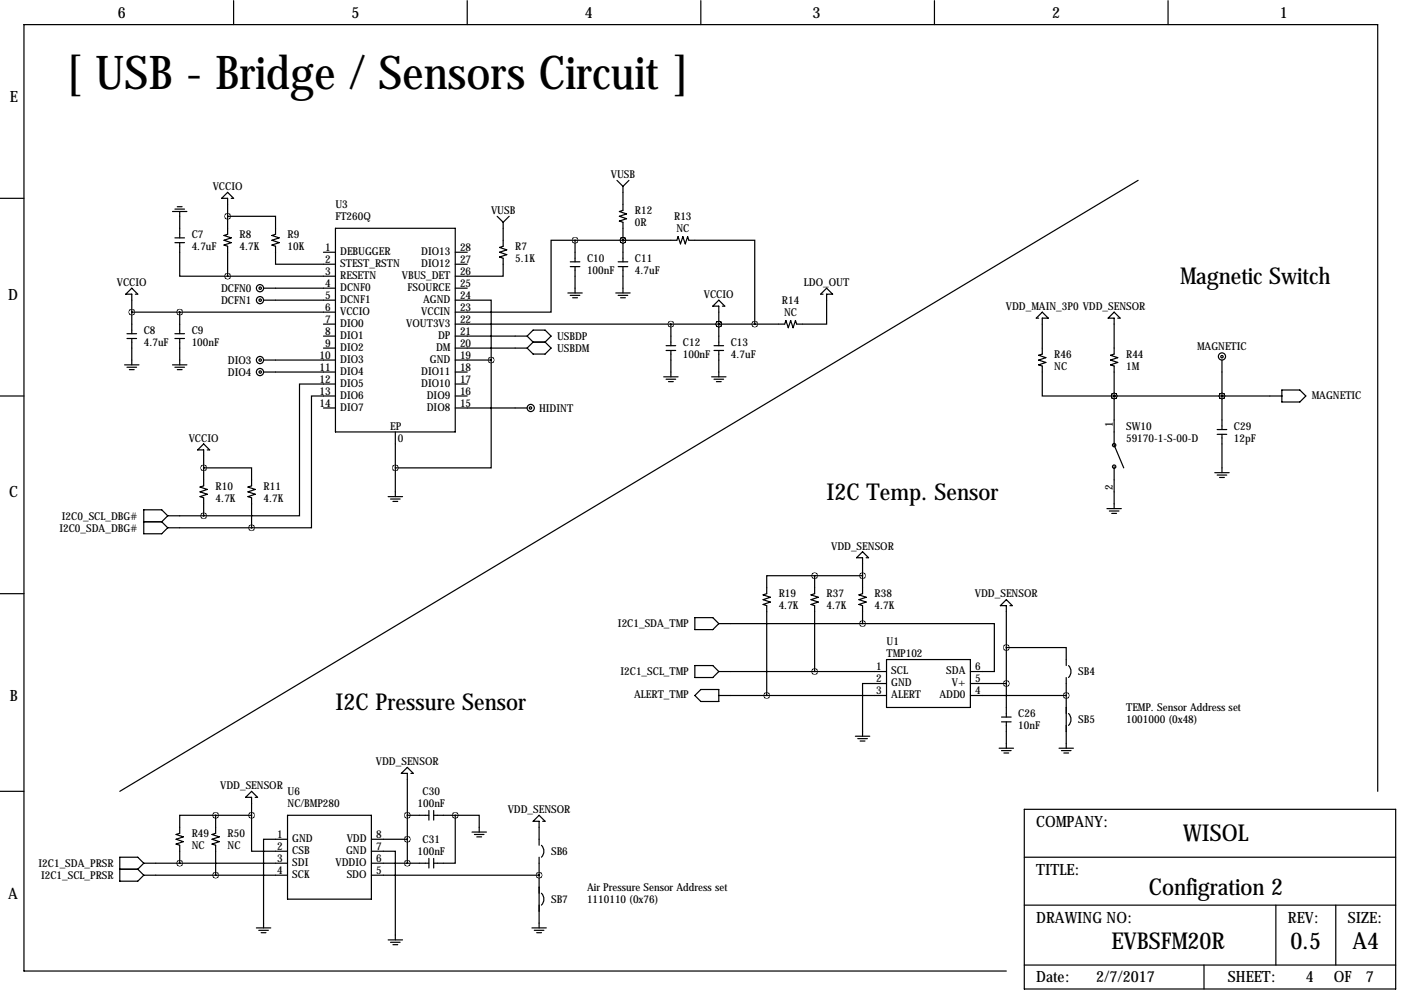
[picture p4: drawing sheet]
<svg xmlns="http://www.w3.org/2000/svg" width="297mm" height="211mm" viewBox="0 0 297 211" stroke-linecap="round" stroke-linejoin="round" font-family="sans-serif">
<g fill="none" stroke="#000" stroke-width=".25">
<path d="M49.5 .1v5.1M99.1 .1v5.1M148.6 .1v5.1M198.1 .1v5.1M247.6 .1v5.1M130.8 38.2l1.3 1.3M132.1 39.5v5.1l-.8 .2 1.5 .6-1.5 .5 1.5 .5-1.5 .5 .8 .2v8.4M133.3 38.2l-1.2 1.3M241.3 38.2l-215.9 129.6M0 42.1h5.1M36.6 44.8h3M37.1 50.4h2"/>
<path d="M37.1 51.4h2M37.1 44.3h2M37.6 43.8h1M38.1 51.4v7.2h10.2M38.1 44.8v5.6M48.3 45.9h10.1v3.8l-.7 .2 1.5 .5-1.5 .5 1.5 .5-1.5 .6 .7 .2v3.8h12.7M48.3 58.6h22.8M49 42.1h.5l-1.2-1.3-1.3 1.3h1.3v7.6l-.8 .2 1.5 .5-1.5 .5 1.5 .5-1.5 .6 .8 .2v6.4M68.6 53.5h2.5M71.1 48.4h25.4v43.2h-25.4zM96.5 53.5h2.6M96.5 56h2.6"/>
<path d="M105.4 45.9l1.3 1.2M106.7 47.1v5.1l-.8 .3 1.5 .5-1.5 .5 1.5 .5-1.5 .5 .8 .3v3.8h-10.2M107.9 45.9l-1.2 1.2M120.9 55.5h2M120.9 56.5h2M121.9 50.9h-5.1v15.3h-20.3M121.9 50.9h21.6l.3-.7 .5 1.5 .5-1.5 .5 1.5 .5-1.5 .2 .7h14v17.8M121.9 50.9v4.6M121.9 56.5v5.6M131.1 55.5h2M131.1 56.5h2M132.1 50.9h.1"/>
<path d="M132.1 56.5v5.6M26.4 77.4h3.1M26.9 70.8h2.1M26.9 71.8h2.1M26.9 77.9h2.1M27.4 78.4h1M27.9 66.2h43.2M27.9 71.8v5.6M28.7 62.4h.5l-1.3-1.3-1.2 1.3h1.2v8.4M36.6 77.4h3M37.1 70.8h2M37.1 71.8h2"/>
<path d="M37.1 77.9h2M37.6 78.4h1M38.1 66.2v4.6M38.1 71.8v5.6M55.9 61.1h15.2M55.9 63.6h15.2M55.9 76.3h15.2M55.9 78.9h15.2M68.6 68.7h2.5M68.6 71.3h2.5M68.6 73.8h2.5M96.5 63.6h7.6v12.7"/>
<path d="M96.5 61.1h2.6M96.5 71.3h15.3M96.5 73.8h15.3M96.5 76.3h7.6M96.5 78.9h2.6M104.1 76.3v22.9h-20.3M111.8 71.3l1.2-1.3h2.6l1.2 1.3-1.2 1.2M111.8 71.3l1.2 1.2M113 72.5l-1.2 1.3M113 72.5h2.6M115.6 72.5l1.2 1.3-1.2 1.3h-2.6l-1.2-1.3M120.4 62.1h3"/>
<path d="M120.9 62.6h2M121.4 63.1h1M130.6 62.1h3M131.1 62.6h2M131.6 63.1h1M140.7 79.9h3.1M141.2 73.3h2.1M141.2 74.3h2.1M142.2 68.7v4.6M142.2 74.3v5.6M150.9 79.9h3M151.4 73.3h2"/>
<path d="M151.4 74.3h2M152.4 68.7h.1M152.4 74.3v5.6M153.2 64.9h.5l-1.3-1.3-1.3 1.3h1.3v8.4M174.5 62.4h-.5l1.3-1.3 1.2 1.3h-1.2v6.3h-6.4l-.2-.7-.6 1.5-.5-1.5-.5 1.5-.5-1.5-.2 .7h-69.9M220.2 67.5h-.5l1.3-1.3 1.2 1.3h-1.2v7.6l-.8 .2 1.5 .5-1.5 .5 1.5 .5-1.5 .6 .8 .2v6.4h15.2M237 67.5h.5l-1.3-1.3-1.3 1.3h1.3v7.6l-.7 .2 1.5 .5-1.5 .5 1.5 .5-1.5 .6 .7 .2v16.8l2.1 4.8M259.1 76.3v14.8M0 84h5.1M43.2 99.2h10.1v3.8l-.7 .3 1.5 .5-1.5 .5 1.5 .5-1.5 .5 .7 .3v6.3M43.9 95.4h.5l-1.2-1.3-1.3 1.3h1.3v7.6l-.8 .3 1.5 .5-1.5 .5 1.5 .5-1.5 .5 .8 .3v3.8M68.6 86.5h2.5"/>
<path d="M71.1 84h-5.1v27.9h-12.7M71.1 81.4h-7.6v28h-20.3M83.8 91.6v13.7M96.5 84h2.6M96.5 81.4h2.6M96.5 86.5h15.3M141.2 80.4h2.1M141.7 80.9h1M151.4 80.4h2M151.9 80.9h1M236.2 84h.1M236.2 84h35.6"/>
<path d="M236.2 98.9v8.9M258.1 91.1h2M258.1 92.1h2M259.1 84h.1M259.1 92.1v8.1M271.8 82.7h3.8l1.3 1.3-1.3 1.2h-3.8zM30.5 110.6h3.8M34.3 110.6l1.3 1.3M35.6 109.4h7.6M35.6 109.4l-1.3 1.2M35.6 109.4l-1.3-1.3h-3.8v5.1h3.8l1.3-1.3M35.6 111.9h17.7"/>
<path d="M82.3 105.3h3M82.8 105.8h2M83.3 106.3h1M183.6 118.3h.5l-1.2-1.3-1.3 1.3h1.3v7.6l-.8 .2 1.5 .5-1.5 .5 1.5 .5-1.5 .6 .8 .2v3.8M234.7 107.8h3M235.2 108.3h2M235.7 108.9h1M257.6 100.2h3M258.1 100.7h2M258.6 101.2h1M0 125.9h5.1M147.3 131h3.8l1.3 1.2-1.3 1.3h-3.8z"/>
<path d="M152.4 132.2h30.5M172.7 122.1h-10.1v3.8l-.8 .2 1.5 .5-1.5 .5 1.5 .5-1.5 .6 .8 .2v19.1M172.7 122.1v3.8l-.7 .2 1.5 .5-1.5 .5 1.5 .5-1.5 .6 .7 .2v14M172.7 122.1h10.2M182.9 132.2h27.9v10.2h-5.1M188 139.8h17.7v10.2h-17.7zM213.4 137.3h12.7v3.8M214.1 128.4h.5l-1.2-1.3-1.3 1.3h1.3v23.6M147.3 147.5l1.3-1.3h3.8v2.5h-3.8zM147.3 141.1h3.8l1.3 1.3-1.3 1.3h-3.8zM152.4 142.4h35.6M152.4 147.5h35.6"/>
<path d="M181.4 156.1h3M181.9 156.6h2M182.4 157.1h1M188 144.9h-5.1v11.2M205.7 144.9h7.7M205.7 147.5h20.4M211.8 158.6h3.1M212.3 152h2.1M212.3 153h2.1M212.3 159.1h2.1M212.9 159.7h1M213.4 153v5.6"/>
<path d="M224.5 158.6h3.1M225 159.1h2.1M225.6 159.7h1M226.1 143.7v14.9M226.6 141.1a1.78 1.78 0 0 1 0 2.5M226.6 151.3a1.78 1.78 0 0 1 0 2.5M0 167.8h5.1M45.7 172.9h-7.6v3.8l-.8 .2 1.6 .5-1.6 .5 1.6 .5-1.6 .6 .8 .2v3.8M45.7 172.9h7.6M45.7 172.9v3.8l-.7 .2 1.5 .5-1.5 .5 1.5 .5-1.5 .6 .7 .2v6.4M53.3 172.9v7.6h7.7M54.1 169.1h.5l-1.3-1.3-1.2 1.3h1.2v3.8"/>
<path d="M61 177.9h-5.1v18.8M61 172.9h17.7v17.7h-17.7zM78.7 177.9h7.7M86.4 172.9h4.5M87.1 164h.5l-1.2-1.3-1.3 1.3h1.3v19M90.9 171.8v2.1M91.9 172.9h4.6M91.9 171.8v2.1M96.5 172.9v10.1h-4.6M96.5 172.9h5.1v3.5M100.1 176.4h3M100.6 176.9h2"/>
<path d="M101.1 177.4h1M114.8 179.2a1.78 1.78 0 0 1 0 2.5M115.1 174.1h.5l-1.3-1.2-1.3 1.2h1.3v5.1M217.2 171.6h78.7v38.1h-78.7zM292.1 167.8v-162.6h-287v200.7h208.3M25.4 184.3h3.8M29.2 184.3l1.3 1.3M30.5 183l-1.3-1.2h-3.8v5h3.8l1.3-1.2M30.5 183h30.5M30.5 185.6h30.5M30.5 183l-1.3 1.3M54.4 196.7h3"/>
<path d="M54.9 197.2h2M55.4 197.8h1M78.7 180.5h5.1v18.8M78.7 183h12.2M78.7 185.6h35.6M82.3 199.3h3M82.8 199.8h2M90.9 182v2M91.9 182v2M112.8 196.7h3M113.3 197.2h2M113.8 197.8h1"/>
<path d="M114.3 181.8v14.9M114.8 189.4a1.78 1.78 0 0 1 0 2.5M217.2 191.9h78.7M217.2 181.8h78.7M270.5 191.9v12.7M283.2 191.9v12.7M83.3 200.3h1M217.2 204.6h78.7M255.3 204.6v5.1"/>
<circle cx="55.1" cy="63.6" r=".76"/>
<circle cx="55.1" cy="76.3" r=".76"/>
<circle cx="55.1" cy="78.9" r=".76"/>
<circle cx="55.1" cy="61.1" r=".76"/>
<circle cx="55.2" cy="78.9" r=".25"/>
<circle cx="55.2" cy="76.3" r=".25"/>
<circle cx="55.2" cy="63.6" r=".25"/>
<circle cx="55.2" cy="61.1" r=".25"/>
<circle cx="259.1" cy="75.6" r=".76"/>
<circle cx="259.1" cy="75.6" r=".25"/>
<circle cx="112.5" cy="86.5" r=".25"/>
<circle cx="112.5" cy="86.5" r=".76"/>
<circle cx="236.2" cy="98.9" r=".36"/>
<circle cx="236.2" cy="94.4" r=".36"/>
</g>
<path d="M83.8 99.2a.05 .05 0 0 0 .1 0 .05 .05 0 0 0-.1 0zM104.1 76.3a.05 .05 0 0 0 .1 0 .05 .05 0 0 0-.1 0zM48.2 45.9a.05 .05 0 0 0 .1 0 .05 .05 0 0 0-.1 0zM27.9 66.2a.05 .05 0 0 0 .1 0 .05 .05 0 0 0-.1 0zM121.9 50.9a.05 .05 0 0 0 .1 0 .05 .05 0 0 0-.1 0zM142.2 68.7a.05 .05 0 0 0 .1 0 .05 .05 0 0 0-.1 0zM43.1 99.2a.05 .05 0 0 0 .1 0 .05 .05 0 0 0-.1 0zM132 50.9a.05 .05 0 0 0 .1 0 .05 .05 0 0 0-.1 0zM132 50.9a.05 .05 0 0 0 .1 0 .05 .05 0 0 0-.1 0zM160 68.7a.05 .05 0 0 0 .1 0 .05 .05 0 0 0-.1 0zM48.2 58.6a.05 .05 0 0 0 .1 0 .05 .05 0 0 0-.1 0zM213.3 144.9a.05 .05 0 0 0 .1 0 .05 .05 0 0 0-.1 0zM213.3 137.3a.05 .05 0 0 0 .1 0 .05 .05 0 0 0-.1 0zM182.8 132.2a.05 .05 0 0 0 .1 0 .05 .05 0 0 0-.1 0zM172.7 142.4a.05 .05 0 0 0 .1 0 .05 .05 0 0 0-.1 0zM162.5 147.5a.05 .05 0 0 0 .1 0 .05 .05 0 0 0-.1 0zM172.7 122.1a.05 .05 0 0 0 .1 0 .05 .05 0 0 0-.1 0zM182.8 122.1a.05 .05 0 0 0 .1 0 .05 .05 0 0 0-.1 0zM86.3 177.9a.05 .05 0 0 0 .1 0 .05 .05 0 0 0-.1 0zM226 147.5a.05 .05 0 0 0 .1 0 .05 .05 0 0 0-.1 0zM86.3 183a.05 .05 0 0 0 .1 0 .05 .05 0 0 0-.1 0zM86.3 172.9a.05 .05 0 0 0 .1 0 .05 .05 0 0 0-.1 0zM96.5 172.9a.05 .05 0 0 0 .1 0 .05 .05 0 0 0-.1 0zM236.2 84a.05 .05 0 0 0 .1 0 .05 .05 0 0 0-.1 0zM259 84a.05 .05 0 0 0 .1 0 .05 .05 0 0 0-.1 0zM259 84a.05 .05 0 0 0 .1 0 .05 .05 0 0 0-.1 0zM53.3 172.9a.05 .05 0 0 0 .1 0 .05 .05 0 0 0-.1 0zM45.7 172.9a.05 .05 0 0 0 .1 0 .05 .05 0 0 0-.1 0zM45.7 185.6a.05 .05 0 0 0 .1 0 .05 .05 0 0 0-.1 0zM53.3 111.9a.05 .05 0 0 0 .1 0 .05 .05 0 0 0-.1 0zM43.1 109.4a.05 .05 0 0 0 .1 0 .05 .05 0 0 0-.1 0zM236.2 84a.05 .05 0 0 0 .1 0 .05 .05 0 0 0-.1 0z" fill="#000" stroke="#000" stroke-width="1.3"/>
<text font-size="9.9" x="14" y="18.8">[ USB - Bridge / Sensors Circuit ]</text>
<g font-size="4.9">
<text x="250.2" y="60.3">Magnetic Switch</text>
<text x="175.3" y="106">I2C Temp. Sensor</text>
<text x="71.1" y="150.5">I2C Pressure Sensor</text>
<text x="250.9" y="178.4">WISOL</text>
<text x="243.5" y="189.8">Configration 2</text>
<text x="235.6" y="201.3">EVBSFM20R</text>
<text x="273.6" y="201.3">0.5</text>
<text x="286.7" y="201.3">A4</text>
</g>
<g font-size="3.3">
<text x="25" y="3.8">6</text>
<text x="74.5" y="3.8">5</text>
<text x="124" y="3.8">4</text>
<text x="172.3" y="3.8">3</text>
<text x="223.1" y="3.8">2</text>
<text x="271.3" y="3.8">1</text>
<text x="2.1" y="21.6">E</text>
<text x="1.7" y="63.5">D</text>
<text x="1.9" y="105.4">C</text>
<text x="2.1" y="148.6">B</text>
<text x="219.7" y="175.3">COMPANY:</text>
<text x="219.7" y="185.4">TITLE:</text>
<text x="1.7" y="190.5">A</text>
<text x="219.7" y="195.6">DRAWING NO:</text>
<text x="273.1" y="195.6">REV:</text>
<text x="285.8" y="195.6">SIZE:</text>
<text x="219.7" y="208.3">Date:</text>
<text x="232.4" y="208.3">2/7/2017</text>
<text x="260.4" y="208.3">SHEET:</text>
<text x="276.9" y="208.3">4</text>
<text x="282.8" y="208.3">OF</text>
<text x="289.6" y="208.3">7</text>
</g>
<g font-size="2.3">
<text x="45.1" y="40.3">VCCIO</text>
<text x="129.5" y="37.8">VUSB</text>
<text x="71.1" y="44.1">U3</text>
<text x="71.1" y="46.7">FT260Q</text>
<text x="104.1" y="45.4">VUSB</text>
<text x="134.6" y="45.4">R12</text>
<text x="134.6" y="47.9">0R</text>
<text x="142.9" y="46.7">R13</text>
<text x="40.6" y="50.5">C7</text>
<text x="40.6" y="53">4.7uF</text>
<text x="50.8" y="50.5">R8</text>
<text x="50.8" y="53">4.7K</text>
<text x="61" y="50.5">R9</text>
<text x="61" y="53">10K</text>
<text x="68.9" y="53.2">1</text>
<text x="97.5" y="53.2">28</text>
<text x="109.2" y="53">R7</text>
<text x="143.4" y="49.2">NC</text>
<text x="68.9" y="55.8">2</text>
<text x="68.9" y="58.3">3</text>
<text x="72.1" y="54">DEBUGGER</text>
<text x="72.1" y="56.6">STEST_RSTN</text>
<text x="72.1" y="59.1">RESETN</text>
<text x="85.2" y="59.1">VBUS_DET</text>
<text x="89.3" y="56.6">DIO12</text>
<text x="89.3" y="54">DIO13</text>
<text x="97.5" y="58.3">26</text>
<text x="97.5" y="55.8">27</text>
<text x="109.2" y="55.6">5.1K</text>
<text x="124.5" y="55.6">C10</text>
<text x="124.5" y="58.1">100nF</text>
<text x="134.6" y="55.6">C11</text>
<text x="134.6" y="58.1">4.7uF</text>
<text x="24.8" y="60.6">VCCIO</text>
<text x="46.9" y="61.9">DCFN0</text>
<text x="46.9" y="64.4">DCFN1</text>
<text x="68.9" y="60.8">4</text>
<text x="68.9" y="63.4">5</text>
<text x="68.9" y="65.9">6</text>
<text x="72.1" y="61.7">DCNF0</text>
<text x="72.1" y="64.2">DCNF1</text>
<text x="86.4" y="61.7">FSOURCE</text>
<text x="89.7" y="64.2">AGND</text>
<text x="97.5" y="65.9">23</text>
<text x="97.5" y="63.4">24</text>
<text x="97.5" y="60.8">25</text>
<text x="149.2" y="63.2">VCCIO</text>
<text x="165.8" y="64.4">R14</text>
<text x="170.5" y="60.6">LDO_OUT</text>
<text x="213.3" y="65.7">VDD_MAIN_3P0 VDD_SENSOR</text>
<text x="30.5" y="70.8">C8</text>
<text x="40.6" y="70.8">C9</text>
<text x="68.9" y="68.5">7</text>
<text x="68.9" y="71">8</text>
<text x="72.1" y="66.7">VCCIO</text>
<text x="72.1" y="69.3">DIO0</text>
<text x="72.1" y="71.8">DIO1</text>
<text x="86.1" y="69.3">VOUT3V3</text>
<text x="89.3" y="66.7">VCCIN</text>
<text x="92.9" y="71.8">DP</text>
<text x="97.5" y="71">21</text>
<text x="97.5" y="68.5">22</text>
<text x="166.3" y="67">NC</text>
<text x="30.5" y="73.3">4.7uF</text>
<text x="40.6" y="73.3">100nF</text>
<text x="48.3" y="77.1">DIO3</text>
<text x="67.7" y="76.1">10</text>
<text x="68.9" y="73.5">9</text>
<text x="72.1" y="74.4">DIO2</text>
<text x="72.1" y="76.9">DIO3</text>
<text x="91.2" y="76.9">GND</text>
<text x="92.5" y="74.4">DM</text>
<text x="97.5" y="76.1">19</text>
<text x="97.5" y="73.5">20</text>
<text x="118.1" y="74.6">USBDM</text>
<text x="118.1" y="72.1">USBDP</text>
<text x="144.8" y="73.3">C12</text>
<text x="144.8" y="75.9">100nF</text>
<text x="154.9" y="73.3">C13</text>
<text x="154.9" y="75.9">4.7uF</text>
<text x="223.5" y="75.9">R46</text>
<text x="238.8" y="75.9">R44</text>
<text x="253.8" y="74.1">MAGNETIC</text>
<text x="48.3" y="79.7">DIO4</text>
<text x="67.7" y="78.6">11</text>
<text x="67.7" y="81.2">12</text>
<text x="67.7" y="83.7">13</text>
<text x="72.1" y="79.4">DIO4</text>
<text x="72.1" y="82">DIO5</text>
<text x="89.3" y="82">DIO10</text>
<text x="89.3" y="79.4">DIO11</text>
<text x="97.5" y="83.7">16</text>
<text x="97.5" y="81.2">17</text>
<text x="97.5" y="78.6">18</text>
<text x="223.5" y="78.4">NC</text>
<text x="238.8" y="78.4">1M</text>
<text x="67.7" y="86.2">14</text>
<text x="72.1" y="84.5">DIO6</text>
<text x="72.1" y="87.1">DIO7</text>
<text x="90.5" y="87.1">DIO8</text>
<text x="90.5" y="84.5">DIO9</text>
<text x="97.5" y="86.2">15</text>
<text x="114.3" y="87.3">HIDINT</text>
<text x="278.1" y="84.5">MAGNETIC</text>
<text x="40" y="93.7">VCCIO</text>
<text x="82.7" y="91.1">EP</text>
<text x="84.3" y="93.7">0</text>
<text x="236" y="90.6" transform="rotate(-90 236 90.6)">1</text>
<text x="238.8" y="91.1">SW10</text>
<text x="238.8" y="93.7">59170-1-S-00-D</text>
<text x="261.6" y="91.1">C29</text>
<text x="261.6" y="93.7">12pF</text>
<text x="45.7" y="103.8">R10</text>
<text x="45.7" y="106.4">4.7K</text>
<text x="55.9" y="103.8">R11</text>
<text x="55.9" y="106.4">4.7K</text>
<text x="236" y="103.9" transform="rotate(-90 236 103.9)">2</text>
<text x="12.6" y="112.7">I2C0_SDA_DBG#</text>
<text x="13.1" y="110.2">I2C0_SCL_DBG#</text>
<text x="176.2" y="116.5">VDD_SENSOR</text>
<text x="165.1" y="126.7">R19</text>
<text x="165.1" y="129.2">4.7K</text>
<text x="175.3" y="126.7">R37</text>
<text x="175.3" y="129.2">4.7K</text>
<text x="185.4" y="126.7">R38</text>
<text x="185.4" y="129.2">4.7K</text>
<text x="206.7" y="126.7">VDD_SENSOR</text>
<text x="131" y="133">I2C1_SDA_TMP</text>
<text x="188" y="136.8">U1</text>
<text x="131.6" y="143.2">I2C1_SCL_TMP</text>
<text x="185.8" y="142.1">1</text>
<text x="188" y="139.4">TMP102</text>
<text x="189" y="142.9">SCL</text>
<text x="200.6" y="142.9">SDA</text>
<text x="206.8" y="142.1">6</text>
<text x="228.6" y="143.2">SB4</text>
<text x="134.5" y="148">ALERT_TMP</text>
<text x="185.8" y="144.7">2</text>
<text x="185.8" y="147.2">3</text>
<text x="189" y="145.5">GND</text>
<text x="189" y="148">ALERT</text>
<text x="199.2" y="148">ADD0</text>
<text x="201.8" y="145.5">V+</text>
<text x="206.8" y="147.2">4</text>
<text x="206.8" y="144.7">5</text>
<text x="215.9" y="152.1">C26</text>
<text x="215.9" y="154.6">10nF</text>
<text x="228.6" y="153.3">SB5</text>
<text x="238.8" y="150.8">TEMP. Sensor Address set</text>
<text x="238.8" y="153.3">1001000 (0x48)</text>
<text x="46.7" y="167.3">VDD_SENSOR</text>
<text x="79.7" y="162.2">VDD_SENSOR</text>
<text x="61" y="168.6">U6</text>
<text x="61" y="171.1">NC/BMP280</text>
<text x="88.5" y="171.1">100nF</text>
<text x="89.6" y="168.6">C30</text>
<text x="107.6" y="172.4">VDD_SENSOR</text>
<text x="40.6" y="177.5">R49</text>
<text x="48.3" y="177.5">R50</text>
<text x="58.8" y="177.7">1</text>
<text x="62" y="178.5">GND</text>
<text x="73.5" y="178.5">VDD</text>
<text x="79.8" y="177.7">8</text>
<text x="89.6" y="178.7">C31</text>
<text x="8.2" y="183.8">I2C1_SDA_PRSR</text>
<text x="40.6" y="180">NC</text>
<text x="48.3" y="180">NC</text>
<text x="58.8" y="180.2">2</text>
<text x="58.8" y="182.8">3</text>
<text x="58.8" y="185.3">4</text>
<text x="62" y="181">CSB</text>
<text x="62" y="183.6">SDI</text>
<text x="71.1" y="183.6">VDDIO</text>
<text x="73.4" y="181">GND</text>
<text x="79.8" y="185.3">5</text>
<text x="79.8" y="182.8">6</text>
<text x="79.8" y="180.2">7</text>
<text x="88.5" y="181.3">100nF</text>
<text x="116.8" y="181.3">SB6</text>
<text x="8.7" y="186.4">I2C1_SCL_PRSR</text>
<text x="62" y="186.1">SCK</text>
<text x="73.5" y="186.1">SDO</text>
<text x="116.8" y="191.4">SB7</text>
<text x="124.5" y="188.9">Air Pressure Sensor Address set</text>
<text x="124.5" y="191.4">1110110 (0x76)</text>
</g>
</svg>
